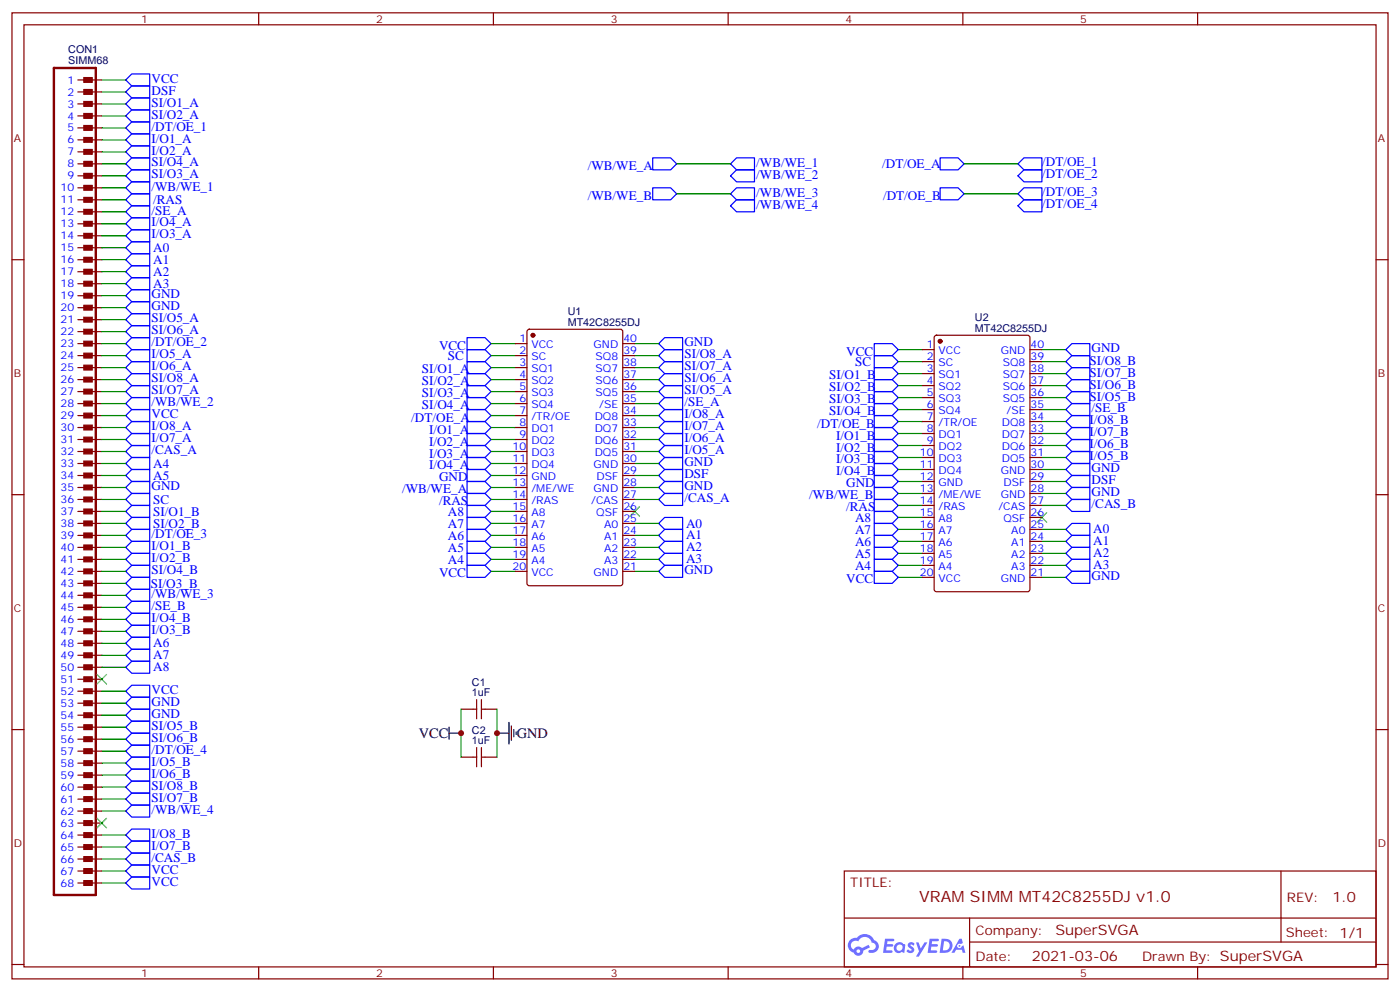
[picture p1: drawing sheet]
<svg xmlns="http://www.w3.org/2000/svg" width="412mm" height="292mm" viewBox="0 0 412 292" stroke-linecap="round" stroke-linejoin="round" font-family="sans-serif">
<g fill="none" stroke="#870000" stroke-width=".35">
<path d="M3.5 3.8h405.4v284.3h-405.4zM7.1 7.3h398.2v277.3h-398.2zM76.2 3.8v3.5M145.3 3.8v3.5M214.5 3.8v3.5M283.6 3.8v3.5M352.8 3.8v3.5M3.5 76.4h3.6M405.3 76.4h3.6M3.5 145.6h3.6M405.3 145.6h3.6M3.5 214.7h3.6"/>
<path d="M405.3 214.7h3.6M248.7 256.4h156.6v28.2h-156.6zM377.3 256.4v20.9M248.7 270.2h156.5M285.6 277.3h119.6M285.6 270.2v14.1M3.5 283.9h3.6M76.2 284.6v3.5M145.3 284.6v3.5M214.5 284.6v3.5M283.6 284.6v3.5M352.8 284.6v3.5"/>
<path d="M405.3 283.9h3.6"/>
</g>
<g fill="#5487ff">
<path d="M267.7 277.5a1.22 1.22 0 0 1 1.7 .3l-.4 .6a.47 .47 0 0 0-.3-.4 .47 .47 0 0 0-.5 .2l.1 .2a1.14 1.14 0 0 1 .8 1.7 1.14 1.14 0 0 1-1.9 0l-.2-.2 .5-.5 .7 .4a.29 .29 0 0 0 .3-.2 .29 .29 0 0 0-.2-.4 1.04 1.04 0 0 1-.6-1.7z"/>
<path d="M260.7 276.3h2.4l.3 .2-.2 .5h-1.8l-.1 .9h1.5l.3 .4-.3 .3h-1.6l-.2 1.1 1.7 .1 .2 .3-.2 .3h-2.6z"/>
<path d="M273.8 276.3h2.4l.3 .2-.1 .5h-1.8l-.2 .9h1.6l.3 .4-.4 .3h-1.6l-.1 1.1 1.7 .1 .2 .3-.2 .3h-2.6z"/>
<path d="M282.6 276.3h.7l.3 1.2-.6 .4a.69 .69 0 0 0-1 .2 .69 .69 0 0 0 .4 1 .69 .69 0 0 0 .9-.6l.5-.3 .6 2.2h-.8l-.2-.8h-1.8l-.5 .8h-.8z"/>
<path d="M269.8 277.4h.8l.6 1.8 1.1-1.8h.9l-2.6 4.2h-.8l.9-1.6z"/>
<path d="M277.4 276.3l-.6 4.1h1.3a2.11 2.11 0 0 0 2.5-2.1 2.11 2.11 0 0 0-2.5-2zM278.1 277a1.39 1.39 0 0 1 1.7 1.4 1.39 1.39 0 0 1-1.8 1.3h-.3z"/>
<path d="M263.7 277.9a1.54 1.54 0 0 0-.1 2.2 1.54 1.54 0 0 0 2.2 .1l.6 .2 .3-2.3-.2-.2h-.4a1.49 1.49 0 0 0-2.4 0zM264 278.9a.94 .94 0 0 1 1.8 0 .94 .94 0 0 1-1.8 0z"/>
<path d="M250.4 276.7a2.18 2.18 0 0 0 1.1 3.7 1.44 1.44 0 0 0 1.6 .9 1.44 1.44 0 0 0 1.2-1.5l2-1-.5-.7-1.9 .9a1.47 1.47 0 0 0-2.4 .5 1.39 1.39 0 0 1-.7-2 1.39 1.39 0 0 1 2-.4 2.12 2.12 0 0 1 2.2-1.3 2.12 2.12 0 0 1 1.9 1.7 1.14 1.14 0 0 1 1.1 1.4 1.14 1.14 0 0 1-1.7 .7 .43 .43 0 0 0-.5 .4 .43 .43 0 0 0 .4 .5 1.98 1.98 0 0 0 2.5-1.3 1.98 1.98 0 0 0-1.2-2.5 3.1 3.1 0 0 0-5.3-.7l-.9 .1zM252.3 280a.55 .55 0 0 1 1.1 0 .55 .55 0 0 1-1.1 0z"/>
<circle cx="282.6" cy="278.4" r=".26"/>
</g>
<g fill="none" stroke="#00f" stroke-width=".35">
<path d="M37 37.6l1.8-1.7h5.3v3.5h-5.3zM38.8 21.8h5.3v3.5h-5.3l-1.8-1.8zM38.8 25.3h5.3v3.5h-5.3l-1.8-1.7zM38.8 28.8h5.3v3.5h-5.3l-1.8-1.7zM38.8 32.3h5.3v3.6h-5.3l-1.8-1.8zM37 41.2l1.8-1.8h5.3v3.5h-5.3zM37 44.7l1.8-1.8h5.3v3.6h-5.3zM37 55.3l1.8-1.8h5.3v3.5h-5.3zM37 58.8l1.8-1.8h5.3v3.6h-5.3zM37 51.8l1.8-1.8h5.3v3.5h-5.3zM37 48.2l1.8-1.7h5.3v3.5h-5.3zM192.3 46.5h5.3l1.7 1.7-1.7 1.8h-5.3z"/>
<path d="M192.3 55.3h5.3l1.7 1.7-1.7 1.8h-5.3zM215.2 48.2l1.8-1.7h5.2v3.5h-5.2zM215.2 51.8l1.8-1.8h5.2v3.5h-5.2zM215.2 57l1.8-1.7h5.2v3.5h-5.2zM276.9 46.5h5.3l1.8 1.7-1.8 1.8h-5.3zM276.9 55.3h5.3l1.8 1.7-1.8 1.8h-5.3zM299.9 48.2l1.7-1.7h5.3v3.5h-5.3zM299.9 51.8l1.7-1.8h5.3v3.5h-5.3zM299.9 57l1.7-1.7h5.3v3.5h-5.3zM37 72.9l1.8-1.7h5.3v3.5h-5.3zM37 76.4l1.8-1.7h5.3v3.5h-5.3zM37 69.4l1.8-1.8h5.3v3.6h-5.3z"/>
<path d="M37 65.9l1.8-1.8h5.3v3.5h-5.3zM37 62.3l1.8-1.7h5.3v3.5h-5.3zM38.8 78.2h5.3v3.5h-5.3l-1.8-1.7zM215.2 60.6l1.8-1.8h5.2v3.5h-5.2zM299.9 60.6l1.7-1.8h5.3v3.5h-5.3zM37 90.6l1.8-1.8h5.3v3.5h-5.3zM37 87l1.8-1.7h5.3v3.5h-5.3zM37 83.5l1.8-1.8h5.3v3.6h-5.3zM37 94.1l1.8-1.8h5.3v3.5h-5.3zM38.8 95.8h5.3v3.6h-5.3l-1.8-1.8zM137.6 99.4h5.3l1.7 1.7-1.7 1.8h-5.3zM37 118.8l1.8-1.8h5.3v3.5h-5.3z"/>
<path d="M37 101.1l1.8-1.7h5.3v3.5h-5.3zM37 104.7l1.8-1.8h5.3v3.5h-5.3zM37 108.2l1.8-1.8h5.3v3.6h-5.3zM37 115.3l1.8-1.8h5.3v3.5h-5.3zM37 111.7l1.8-1.7h5.3v3.5h-5.3zM137.6 102.9h5.3l1.7 1.8-1.7 1.7h-5.3zM137.6 106.4h5.3l1.7 1.8-1.7 1.8h-5.3zM137.6 110h5.3l1.7 1.7-1.7 1.8h-5.3zM137.6 113.5h5.3l1.7 1.8-1.7 1.7h-5.3zM137.6 117h5.3l1.7 1.8-1.7 1.7h-5.3zM194 101.1l1.8-1.7h5.3v3.5h-5.3zM194 104.7l1.8-1.8h5.3v3.5h-5.3z"/>
<path d="M194 108.2l1.8-1.8h5.3v3.6h-5.3zM194 111.7l1.8-1.7h5.3v3.5h-5.3zM194 115.3l1.8-1.8h5.3v3.5h-5.3zM194 118.8l1.8-1.8h5.3v3.5h-5.3zM257.5 101.1h5.3l1.8 1.8-1.8 1.8h-5.3zM257.5 104.7h5.3l1.8 1.7-1.8 1.8h-5.3zM257.5 108.2h5.3l1.8 1.8-1.8 1.7h-5.3zM257.5 111.7h5.3l1.8 1.8-1.8 1.8h-5.3zM257.5 115.3h5.3l1.8 1.7-1.8 1.8h-5.3zM257.5 118.8h5.3l1.8 1.7-1.8 1.8h-5.3zM314 102.9l1.7-1.8h5.3v3.6h-5.3zM314 106.4l1.7-1.7h5.3v3.5h-5.3z"/>
<path d="M314 110l1.7-1.8h5.3v3.5h-5.3zM314 113.5l1.7-1.8h5.3v3.6h-5.3zM314 117l1.7-1.7h5.3v3.5h-5.3zM37 136.4l1.8-1.7h5.3v3.5h-5.3zM37 132.9l1.8-1.8h5.3v3.6h-5.3zM37 122.3l1.8-1.8h5.3v3.6h-5.3zM37 129.4l1.8-1.8h5.3v3.5h-5.3zM37 125.8l1.8-1.7h5.3v3.5h-5.3zM38.8 138.2h5.3v3.5h-5.3l-1.8-1.8zM137.6 138.2h5.3l1.7 1.7-1.7 1.8h-5.3zM137.6 124.1h5.3l1.7 1.7-1.7 1.8h-5.3zM137.6 127.6h5.3l1.7 1.8-1.7 1.7h-5.3z"/>
<path d="M137.6 120.5h5.3l1.7 1.8-1.7 1.8h-5.3zM137.6 131.1h5.3l1.7 1.8-1.7 1.8h-5.3zM137.6 134.7h5.3l1.7 1.7-1.7 1.8h-5.3zM194 136.4l1.8-1.7h5.3v3.5h-5.3zM194 122.3l1.8-1.8h5.3v3.6h-5.3zM194 125.8l1.8-1.7h5.3v3.5h-5.3zM194 129.4l1.8-1.8h5.3v3.5h-5.3zM194 132.9l1.8-1.8h5.3v3.6h-5.3zM195.8 138.2h5.3v3.5h-5.3l-1.8-1.8zM257.5 139.9h5.3l1.8 1.8-1.8 1.8h-5.3zM257.5 125.8h5.3l1.8 1.8-1.8 1.8h-5.3zM257.5 129.4h5.3l1.8 1.7-1.8 1.8h-5.3z"/>
<path d="M257.5 132.9h5.3l1.8 1.8-1.8 1.7h-5.3zM257.5 136.4h5.3l1.8 1.8-1.8 1.7h-5.3zM257.5 122.3h5.3l1.8 1.8-1.8 1.7h-5.3zM314 138.2l1.7-1.8h5.3v3.5h-5.3zM314 124.1l1.7-1.8h5.3v3.5h-5.3zM314 134.7l1.7-1.8h5.3v3.5h-5.3zM314 131.1l1.7-1.7h5.3v3.5h-5.3zM314 127.6l1.7-1.8h5.3v3.6h-5.3zM314 120.5l1.7-1.7h5.3v3.5h-5.3zM37 143.5l1.8-1.8h5.3v3.5h-5.3zM37 147l1.8-1.8h5.3v3.6h-5.3zM37 150.5l1.8-1.7h5.3v3.5h-5.3z"/>
<path d="M37 154.1l1.8-1.8h5.3v3.5h-5.3zM37 157.6l1.8-1.8h5.3v3.5h-5.3zM137.6 148.8h5.3l1.7 1.7-1.7 1.8h-5.3zM137.6 152.3h5.3l1.7 1.8-1.7 1.7h-5.3zM137.6 155.8h5.3l1.7 1.8-1.7 1.7h-5.3zM137.6 159.3h5.3l1.7 1.8-1.7 1.8h-5.3zM137.6 145.2h5.3l1.7 1.8-1.7 1.8h-5.3zM137.6 141.7h5.3l1.7 1.8-1.7 1.7h-5.3zM194 154.1l1.8-1.8h5.3v3.5h-5.3zM194 157.6l1.8-1.8h5.3v3.5h-5.3zM194 147l1.8-1.8h5.3v3.6h-5.3zM194 143.5l1.8-1.8h5.3v3.5h-5.3z"/>
<path d="M257.5 157.6h5.3l1.8 1.7-1.8 1.8h-5.3zM257.5 154.1h5.3l1.8 1.7-1.8 1.8h-5.3zM257.5 150.5h5.3l1.8 1.8-1.8 1.8h-5.3zM257.5 147h5.3l1.8 1.8-1.8 1.7h-5.3zM257.5 143.5h5.3l1.8 1.7-1.8 1.8h-5.3zM314 155.8l1.7-1.7h5.3v3.5h-5.3zM314 159.3l1.7-1.7h5.3v3.5h-5.3zM314 141.7l1.7-1.8h5.3v3.6h-5.3zM314 148.8l1.7-1.8h5.3v3.5h-5.3zM314 145.2l1.7-1.7h5.3v3.5h-5.3zM37 161.1l1.8-1.8h5.3v3.6h-5.3zM37 164.6l1.8-1.7h5.3v3.5h-5.3z"/>
<path d="M37 168.2l1.8-1.8h5.3v3.5h-5.3zM37 178.8l1.8-1.8h5.3v3.5h-5.3zM38.8 173.5h5.3v3.5h-5.3l-1.8-1.8zM38.8 169.9h5.3v3.6h-5.3l-1.8-1.8zM137.6 166.4h5.3l1.7 1.8-1.7 1.7h-5.3zM137.6 162.9h5.3l1.7 1.7-1.7 1.8h-5.3zM194 168.2l1.8-1.8h5.3v3.5h-5.3zM194 161.1l1.8-1.8h5.3v3.6h-5.3zM194 164.6l1.8-1.7h5.3v3.5h-5.3zM257.5 168.2h5.3l1.8 1.7-1.8 1.8h-5.3zM257.5 164.6h5.3l1.8 1.8-1.8 1.8h-5.3zM257.5 161.1h5.3l1.8 1.8-1.8 1.7h-5.3z"/>
<path d="M314 169.9l1.7-1.7h5.3v3.5h-5.3zM314 166.4l1.7-1.8h5.3v3.6h-5.3zM314 162.9l1.7-1.8h5.3v3.5h-5.3zM37 192.9l1.8-1.8h5.3v3.5h-5.3zM37 196.4l1.8-1.8h5.3v3.6h-5.3zM37 182.3l1.8-1.8h5.3v3.5h-5.3zM37 185.8l1.8-1.8h5.3v3.6h-5.3zM37 189.3l1.8-1.7h5.3v3.5h-5.3zM37 214l1.8-1.7h5.3v3.5h-5.3zM37 217.6l1.8-1.8h5.3v3.5h-5.3zM38.8 208.7h5.3v3.6h-5.3l-1.8-1.8zM38.8 201.7h5.3v3.5h-5.3l-1.8-1.8z"/>
<path d="M38.8 205.2h5.3v3.5h-5.3l-1.8-1.7zM37 228.1l1.8-1.7h5.3v3.5h-5.3zM37 224.6l1.8-1.8h5.3v3.6h-5.3zM37 221.1l1.8-1.8h5.3v3.5h-5.3zM37 235.2l1.8-1.8h5.3v3.6h-5.3zM37 231.7l1.8-1.8h5.3v3.5h-5.3zM38.8 237h5.3v3.5h-5.3l-1.8-1.8zM37 259.9l1.8-1.8h5.3v3.6h-5.3zM37 256.4l1.8-1.8h5.3v3.5h-5.3zM37 252.8l1.8-1.7h5.3v3.5h-5.3zM37 249.3l1.8-1.8h5.3v3.6h-5.3zM37 245.8l1.8-1.8h5.3v3.5h-5.3z"/>
</g>
<g fill="none" stroke="#008700" stroke-width=".35">
<path d="M30 23.5h7M30 27.1h7M30 30.6h7M30 34.1h7M30 37.6h7M30 41.2h7M30 44.7h7M30 48.2h7M30 51.8h7M30 55.3h7M30 58.8h7M199.3 48.2h15.9"/>
<path d="M199.3 57h15.9M284 48.2h15.9M284 57h15.9M30 72.9h7M30 76.4h7M30 80h7M30 65.9h7M30 69.4h7M30 62.3h7M30 87h7M30 90.6h7M30 83.5h7"/>
<path d="M30 94.1h7M30 97.6h7M30 101.1h7M30 104.7h7M30 108.2h7M30 111.7h7M30 115.3h7M30 118.8h7M144.6 101.1h7.1M144.6 104.7h7.1M144.6 108.2h7.1M144.6 111.7h7.1"/>
<path d="M144.6 115.3h7.1M144.6 118.8h7.1M187 101.1h7M187 104.7h7M187 108.2h7M187 111.7h7M187 115.3h7M187 118.8h7M264.6 102.9h7M264.6 106.4h7M264.6 110h7M264.6 113.5h7"/>
<path d="M264.6 117h7M306.9 102.9h7.1M306.9 106.4h7.1M306.9 110h7.1M306.9 113.5h7.1M306.9 117h7.1M30 136.4h7M30 139.9h7M30 132.9h7M30 122.3h7M30 125.8h7M30 129.4h7"/>
<path d="M144.6 136.4h7.1M144.6 139.9h7.1M144.6 132.9h7.1M144.6 122.3h7.1M144.6 125.8h7.1M144.6 129.4h7.1M187 136.4h7M187 139.9h7M187 132.9h7M187 122.3h7M187 125.8h7M187 129.4h7"/>
<path d="M264.6 138.2h7M264.6 120.5h7M264.6 127.6h7M264.6 131.1h7M264.6 134.7h7M264.6 124.1h7M306.9 138.2h7.1M306.9 120.5h7.1M306.9 127.6h7.1M306.9 131.1h7.1M306.9 134.7h7.1M306.9 124.1h7.1"/>
<path d="M30 143.5h7M30 147h7M30 154.1h7M30 157.6h7M30 150.5h7M144.6 143.5h7.1M144.6 147h7.1M144.6 154.1h7.1M144.6 157.6h7.1M144.6 150.5h7.1M187 143.5h7M187 147h7"/>
<path d="M187 154.1h7M187 157.6h7M264.6 141.7h7M264.6 152.3h7M264.6 155.8h7M264.6 159.3h7M264.6 148.8h7M264.6 145.2h7M306.9 141.7h7.1M306.9 155.8h7.1M306.9 159.3h7.1M306.9 148.8h7.1"/>
<path d="M306.9 145.2h7.1M30 168.2h7M30 161.1h7M30 164.6h7M30 171.7h7M30 175.2h7M30 178.8h7M144.6 168.2h7.1M144.6 161.1h7.1M144.6 164.6h7.1M187 168.2h7M187 161.1h7"/>
<path d="M187 164.6h7M264.6 169.9h7M264.6 162.9h7M264.6 166.4h7M306.9 169.9h7.1M306.9 162.9h7.1M306.9 166.4h7.1M30 182.3h7M30 185.8h7M30 192.9h7M30 196.4h7M30 189.3h7"/>
<path d="M30 210.5h7M30 203.4h7M30 207h7M30 214h7M30 217.6h7M135.8 208.7v14.1M146.4 208.7v14.1M30 221.1h7M30 224.6h7M30 228.1h7M30 231.7h7M30 235.2h7"/>
<path d="M30 238.7h7M30 256.4h7M30 259.9h7M30 245.8h7M30 249.3h7M30 252.8h7"/>
</g>
<path d="M15.9 20h12.3v243.4h-12.3z" fill="none" stroke="#870000" stroke-width=".71"/>
<g fill="#870000" stroke="#870000" stroke-width=".35">
<path d="M24.7 22.8h2.5v1.4h-2.5z"/>
<path d="M24.7 26.4h2.5v1.4h-2.5z"/>
<path d="M24.7 29.9h2.5v1.4h-2.5z"/>
<path d="M24.7 33.4h2.5v1.4h-2.5z"/>
<path d="M24.7 36.9h2.5v1.4h-2.5z"/>
<path d="M24.7 40.5h2.5v1.4h-2.5z"/>
<path d="M24.7 44h2.5v1.4h-2.5z"/>
<path d="M24.7 47.5h2.5v1.4h-2.5z"/>
<path d="M24.7 51h2.5v1.5h-2.5z"/>
<path d="M24.7 54.6h2.5v1.4h-2.5z"/>
<path d="M24.7 58.1h2.5v1.4h-2.5z"/>
<path d="M24.7 61.6h2.5v1.4h-2.5z"/>
<path d="M24.7 65.2h2.5v1.4h-2.5z"/>
<path d="M24.7 68.7h2.5v1.4h-2.5z"/>
<path d="M24.7 72.2h2.5v1.4h-2.5z"/>
<path d="M24.7 75.7h2.5v1.5h-2.5z"/>
<path d="M24.7 79.3h2.5v1.4h-2.5z"/>
<path d="M24.7 82.8h2.5v1.4h-2.5z"/>
<path d="M24.7 86.3h2.5v1.4h-2.5z"/>
<path d="M24.7 89.9h2.5v1.4h-2.5z"/>
<path d="M24.7 93.4h2.5v1.4h-2.5z"/>
<path d="M24.7 96.9h2.5v1.4h-2.5z"/>
<path d="M24.7 100.4h2.5v1.4h-2.5z"/>
<path d="M24.7 104h2.5v1.4h-2.5z"/>
<path d="M24.7 107.5h2.5v1.4h-2.5z"/>
<path d="M24.7 111h2.5v1.4h-2.5z"/>
<path d="M24.7 114.5h2.5v1.5h-2.5z"/>
<path d="M24.7 118.1h2.5v1.4h-2.5z"/>
<path d="M24.7 121.6h2.5v1.4h-2.5z"/>
<path d="M24.7 125.1h2.5v1.4h-2.5z"/>
<path d="M24.7 128.7h2.5v1.4h-2.5z"/>
<path d="M24.7 132.2h2.5v1.4h-2.5z"/>
<path d="M24.7 135.7h2.5v1.4h-2.5z"/>
<path d="M24.7 139.2h2.5v1.5h-2.5z"/>
<path d="M24.7 142.8h2.5v1.4h-2.5z"/>
<path d="M24.7 146.3h2.5v1.4h-2.5z"/>
<path d="M24.7 149.8h2.5v1.4h-2.5z"/>
<path d="M24.7 153.4h2.5v1.4h-2.5z"/>
<path d="M24.7 156.9h2.5v1.4h-2.5z"/>
<path d="M24.7 160.4h2.5v1.4h-2.5z"/>
<path d="M24.7 163.9h2.5v1.4h-2.5z"/>
<path d="M24.7 167.5h2.5v1.4h-2.5z"/>
<path d="M24.7 171h2.5v1.4h-2.5z"/>
<path d="M24.7 174.5h2.5v1.4h-2.5z"/>
<path d="M24.7 178h2.5v1.5h-2.5z"/>
<path d="M24.7 181.6h2.5v1.4h-2.5z"/>
<path d="M24.7 185.1h2.5v1.4h-2.5z"/>
<path d="M24.7 188.6h2.5v1.4h-2.5z"/>
<path d="M24.7 192.2h2.5v1.4h-2.5z"/>
<path d="M24.7 195.7h2.5v1.4h-2.5z"/>
<path d="M24.7 199.2h2.5v1.4h-2.5z"/>
<path d="M24.7 202.7h2.5v1.5h-2.5z"/>
<path d="M24.7 206.3h2.5v1.4h-2.5z"/>
<path d="M24.7 209.8h2.5v1.4h-2.5z"/>
<path d="M24.7 213.3h2.5v1.4h-2.5z"/>
<path d="M24.7 216.9h2.5v1.4h-2.5z"/>
<path d="M24.7 220.4h2.5v1.4h-2.5z"/>
<path d="M24.7 223.9h2.5v1.4h-2.5z"/>
<path d="M24.7 227.4h2.5v1.4h-2.5z"/>
<path d="M24.7 231h2.5v1.4h-2.5z"/>
<path d="M24.7 234.5h2.5v1.4h-2.5z"/>
<path d="M24.7 238h2.5v1.4h-2.5z"/>
<path d="M24.7 241.5h2.5v1.5h-2.5z"/>
<path d="M24.7 245.1h2.5v1.4h-2.5z"/>
<path d="M24.7 248.6h2.5v1.4h-2.5z"/>
<path d="M24.7 252.1h2.5v1.4h-2.5z"/>
<path d="M24.7 255.7h2.5v1.4h-2.5z"/>
<path d="M24.7 259.2h2.5v1.4h-2.5z"/>
<circle cx="157" cy="98.7" r=".53"/>
<circle cx="276.9" cy="100.4" r=".53"/>
</g>
<g fill="none" stroke="#870000" stroke-width=".35">
<path d="M22.9 23.5h7.1M22.9 27.1h7.1M22.9 30.6h7.1M22.9 34.1h7.1M22.9 37.6h7.1M22.9 41.2h7.1M22.9 44.7h7.1M22.9 48.2h7.1M22.9 51.8h7.1M22.9 55.3h7.1M22.9 58.8h7.1M22.9 62.3h7.1"/>
<path d="M22.9 65.9h7.1M22.9 69.4h7.1M22.9 72.9h7.1M22.9 76.4h7.1M22.9 80h7.1M22.9 83.5h7.1M22.9 87h7.1M22.9 90.6h7.1M22.9 94.1h7.1M22.9 97.6h7.1M155.5 97.1l.4-.2h26.8l.7 .4v74.4l-.4 .6-27.1 .1-.6-.5-.1-74.3zM275.4 98.9l.5-.2h26.8l.6 .4 .1 74.4-.5 .6-27 .1-.7-.5v-74.3z"/>
<path d="M22.9 101.1h7.1M22.9 104.7h7.1M22.9 108.2h7.1M22.9 111.7h7.1M22.9 115.3h7.1M22.9 118.8h7.1M151.7 101.1h3.5M151.7 104.7h3.5M151.7 108.2h3.5M151.7 111.7h3.5M151.7 115.3h3.5M151.7 118.8h3.5"/>
<path d="M183.4 101.1h3.6M183.4 104.7h3.6M183.4 108.2h3.6M183.4 111.7h3.6M183.4 115.3h3.6M183.4 118.8h3.6M271.6 102.9h3.6M271.6 106.4h3.6M271.6 110h3.6M271.6 113.5h3.6M271.6 117h3.6M303.4 102.9h3.5"/>
<path d="M303.4 106.4h3.5M303.4 110h3.5M303.4 113.5h3.5M303.4 117h3.5M22.9 122.3h7.1M22.9 125.8h7.1M22.9 129.4h7.1M22.9 132.9h7.1M22.9 136.4h7.1M22.9 139.9h7.1M151.7 122.3h3.5M151.7 125.8h3.5"/>
<path d="M151.7 129.4h3.5M151.7 132.9h3.5M151.7 136.4h3.5M151.7 139.9h3.5M183.4 122.3h3.6M183.4 125.8h3.6M183.4 129.4h3.6M183.4 132.9h3.6M183.4 136.4h3.6M183.4 139.9h3.6M271.6 120.5h3.6M271.6 124.1h3.6"/>
<path d="M271.6 127.6h3.6M271.6 131.1h3.6M271.6 134.7h3.6M271.6 138.2h3.6M303.4 120.5h3.5M303.4 124.1h3.5M303.4 127.6h3.5M303.4 131.1h3.5M303.4 134.7h3.5M303.4 138.2h3.5M22.9 143.5h7.1M22.9 147h7.1"/>
<path d="M22.9 150.5h7.1M22.9 154.1h7.1M22.9 157.6h7.1M151.7 143.5h3.5M151.7 147h3.5M151.7 150.5h3.5M151.7 154.1h3.5M151.7 157.6h3.5M183.4 143.5h3.6M183.4 147h3.6M183.4 150.5h3.6M183.4 154.1h3.6"/>
<path d="M183.4 157.6h3.6M271.6 141.7h3.6M271.6 145.2h3.6M271.6 148.8h3.6M271.6 152.3h3.6M271.6 155.8h3.6M271.6 159.3h3.6M303.4 141.7h3.5M303.4 145.2h3.5M303.4 148.8h3.5M303.4 152.3h3.5M303.4 155.8h3.5"/>
<path d="M303.4 159.3h3.5M22.9 161.1h7.1M22.9 164.6h7.1M22.9 168.2h7.1M22.9 171.7h7.1M22.9 175.2h7.1M22.9 178.8h7.1M151.7 161.1h3.5M151.7 164.6h3.5M151.7 168.2h3.5M183.4 161.1h3.6M183.4 164.6h3.6"/>
<path d="M183.4 168.2h3.6M271.6 162.9h3.6M271.6 166.4h3.6M271.6 169.9h3.6M303.4 162.9h3.5M303.4 166.4h3.5M303.4 169.9h3.5M22.9 182.3h7.1M22.9 185.8h7.1M22.9 189.3h7.1M22.9 192.9h7.1M22.9 196.4h7.1"/>
<path d="M22.9 199.9h7.1M22.9 203.4h7.1M22.9 207h7.1M22.9 210.5h7.1M22.9 214h7.1M22.9 217.6h7.1M135.8 208.7h4.6M140.4 205.9v5.7M141.8 205.9v5.7M141.8 208.7h4.6M22.9 221.1h7.1M22.9 224.6h7.1"/>
<path d="M22.9 228.1h7.1M22.9 231.7h7.1M22.9 235.2h7.1M22.9 238.7h7.1M135.8 222.8h4.6M140.4 220v5.7M141.8 220v5.7M141.8 222.8h4.6M22.9 242.3h7.1M22.9 245.8h7.1M22.9 249.3h7.1M22.9 252.8h7.1"/>
<path d="M22.9 256.4h7.1M22.9 259.9h7.1"/>
</g>
<path d="M185.6 149.1l2.8 2.8M188.4 149.1l-2.8 2.8M305.5 150.9l2.8 2.8M308.3 150.9l-2.8 2.8M28.6 198.5l2.8 2.8M31.4 198.5l-2.8 2.8M28.6 240.8l2.8 2.9M31.4 240.8l-2.8 2.9" fill="none" stroke="#3c3" stroke-width=".35"/>
<path d="M132.3 215.8h3.5M132.3 214v3.6M146.4 215.8h3.5M149.9 212.6v6.4M150.6 213.7v4.2M151.3 214.7v2.2M152 215.4v.7" fill="none" stroke="#000" stroke-width=".35"/>
<g fill="#c00">
<circle cx="146.4" cy="215.8" r=".88"/>
<circle cx="135.8" cy="215.8" r=".88"/>
</g>
<text font-size="4.6" fill="#800" x="270.8" y="265.4">VRAM SIMM MT42C8255DJ v1.0</text>
<g font-size="4.2">
<text x="123.4" y="217.2">VCC</text>
<text x="152.2" y="217.2">GND</text>
</g>
<g font-size="4.2" fill="#800">
<text x="392.5" y="265.6">1.0</text>
<text x="310.9" y="275.2">SuperSVGA</text>
<text x="304" y="283">2021-03-06</text>
</g>
<g font-size="3.9" fill="#00f">
<text x="44.6" y="24.4">VCC</text>
<text x="44.6" y="27.9">DSF</text>
<text x="44.6" y="31.4">SI/O1_A</text>
<text x="44.6" y="34.9">SI/O2_A</text>
<text x="44.6" y="38.5">/DT/OE_1</text>
<text x="44.6" y="42">I/O1_A</text>
<text x="44.6" y="45.5">I/O2_A</text>
<text x="44.6" y="52.5">SI/O3_A</text>
<text x="44.6" y="49">SI/O4_A</text>
<text x="173.1" y="50">/WB/WE_A</text>
<text x="222.8" y="49.1">/WB/WE_1</text>
<text x="222.8" y="52.6">/WB/WE_2</text>
<text x="259.9" y="49.5">/DT/OE_A</text>
<text x="307" y="48.9">/DT/OE_1</text>
<text x="307" y="52.5">/DT/OE_2</text>
<text x="44.6" y="56.1">/WB/WE_1</text>
<text x="173.1" y="58.8">/WB/WE_B</text>
<text x="222.8" y="57.9">/WB/WE_3</text>
<text x="260.1" y="58.8">/DT/OE_B</text>
<text x="307" y="57.7">/DT/OE_3</text>
<text x="44.6" y="63.2">/SE_A</text>
<text x="45.1" y="60">/RAS</text>
<text x="222.8" y="61.4">/WB/WE_4</text>
<text x="307" y="61.3">/DT/OE_4</text>
<text x="44.6" y="70.1">I/O3_A</text>
<text x="44.6" y="66.6">I/O4_A</text>
<text x="45.1" y="74.1">A0</text>
<text x="45.1" y="77.6">A1</text>
<text x="45.1" y="81.2">A2</text>
<text x="44.6" y="87.9">GND</text>
<text x="45.1" y="84.7">A3</text>
<text x="44.6" y="94.8">SI/O5_A</text>
<text x="44.6" y="91.4">GND</text>
<text x="44.6" y="102">/DT/OE_2</text>
<text x="44.6" y="98.4">SI/O6_A</text>
<text x="201.6" y="102">GND</text>
<text x="44.6" y="105.4">I/O5_A</text>
<text x="129.3" y="102.9">VCC</text>
<text x="131.9" y="106">SC</text>
<text x="201.6" y="105.4">SI/O8_A</text>
<text x="249.3" y="104.7">VCC</text>
<text x="251.9" y="107.7">SC</text>
<text x="320.9" y="107.3">SI/O8_B</text>
<text x="321.6" y="103.7">GND</text>
<text x="44.6" y="108.9">I/O6_A</text>
<text x="44.6" y="112.5">SI/O8_A</text>
<text x="124.3" y="109.9">SI/O1_A</text>
<text x="124.3" y="113.4">SI/O2_A</text>
<text x="201.6" y="108.9">SI/O7_A</text>
<text x="201.6" y="112.5">SI/O6_A</text>
<text x="244.2" y="111.6">SI/O1_B</text>
<text x="320.9" y="110.8">SI/O7_B</text>
<text x="44.6" y="116">SI/O7_A</text>
<text x="44.6" y="119.6">/WB/WE_2</text>
<text x="124.3" y="116.9">SI/O3_A</text>
<text x="201.6" y="116">SI/O5_A</text>
<text x="201.6" y="119.6">/SE_A</text>
<text x="244.2" y="115.2">SI/O2_B</text>
<text x="244.2" y="118.7">SI/O3_B</text>
<text x="320.9" y="114.4">SI/O6_B</text>
<text x="320.9" y="117.9">SI/O5_B</text>
<text x="44.6" y="123.1">VCC</text>
<text x="121.2" y="124.1">/DT/OE_A</text>
<text x="124.3" y="120.4">SI/O4_A</text>
<text x="201.6" y="123">I/O8_A</text>
<text x="240.7" y="125.8">/DT/OE_B</text>
<text x="244.2" y="122.2">SI/O4_B</text>
<text x="320.9" y="124.8">I/O8_B</text>
<text x="321.6" y="121.4">/SE_B</text>
<text x="44.6" y="130.1">I/O7_A</text>
<text x="44.6" y="126.6">I/O8_A</text>
<text x="126.4" y="127.6">I/O1_A</text>
<text x="126.4" y="131.1">I/O2_A</text>
<text x="201.6" y="126.6">I/O7_A</text>
<text x="201.6" y="130.1">I/O6_A</text>
<text x="246.3" y="129.4">I/O1_B</text>
<text x="320.9" y="131.9">I/O6_B</text>
<text x="320.9" y="128.4">I/O7_B</text>
<text x="44.6" y="133.7">/CAS_A</text>
<text x="45.1" y="137.6">A4</text>
<text x="126.4" y="134.7">I/O3_A</text>
<text x="201.6" y="137.2">GND</text>
<text x="201.6" y="133.6">I/O5_A</text>
<text x="246.3" y="132.9">I/O2_B</text>
<text x="246.3" y="136.4">I/O3_B</text>
<text x="320.9" y="135.4">I/O5_B</text>
<text x="45.1" y="141.1">A5</text>
<text x="126.4" y="138.2">I/O4_A</text>
<text x="129.3" y="141.7">GND</text>
<text x="201.6" y="140.8">DSF</text>
<text x="246.3" y="139.9">I/O4_B</text>
<text x="249.3" y="143.5">GND</text>
<text x="321.6" y="139">GND</text>
<text x="321.6" y="142.5">DSF</text>
<text x="44.6" y="144.3">GND</text>
<text x="45.1" y="148.2">SC</text>
<text x="118.4" y="145.2">/WB/WE_A</text>
<text x="129.3" y="148.8">/RAS</text>
<text x="201.6" y="144.3">GND</text>
<text x="201.6" y="147.8">/CAS_A</text>
<text x="238.4" y="147">/WB/WE_B</text>
<text x="321.6" y="146.1">GND</text>
<text x="321.6" y="149.6">/CAS_B</text>
<text x="45.1" y="151.7">SI/O1_B</text>
<text x="45.1" y="155.3">SI/O2_B</text>
<text x="131.9" y="151.8">A8</text>
<text x="131.9" y="155.3">A7</text>
<text x="202.1" y="155.3">A0</text>
<text x="249.3" y="150.5">/RAS</text>
<text x="251.9" y="153.6">A8</text>
<text x="44.6" y="158.4">/DT/OE_3</text>
<text x="44.6" y="161.9">I/O1_B</text>
<text x="131.9" y="158.9">A6</text>
<text x="202.1" y="158.8">A1</text>
<text x="251.9" y="160.6">A6</text>
<text x="251.9" y="157.1">A7</text>
<text x="322.1" y="157">A0</text>
<text x="322.1" y="160.5">A1</text>
<text x="44.6" y="165.5">I/O2_B</text>
<text x="131.9" y="162.4">A5</text>
<text x="131.9" y="165.9">A4</text>
<text x="202.1" y="165.8">A3</text>
<text x="202.1" y="162.3">A2</text>
<text x="251.9" y="167.7">A4</text>
<text x="251.9" y="164.2">A5</text>
<text x="322.1" y="167.6">A3</text>
<text x="322.1" y="164.1">A2</text>
<text x="44.5" y="173">SI/O3_B</text>
<text x="44.6" y="168.9">SI/O4_B</text>
<text x="129.3" y="169.9">VCC</text>
<text x="201.6" y="169">GND</text>
<text x="249.3" y="171.7">VCC</text>
<text x="321.6" y="170.8">GND</text>
<text x="44.6" y="179.6">/SE_B</text>
<text x="44.6" y="176.1">/WB/WE_3</text>
<text x="44.6" y="183">I/O4_B</text>
<text x="44.6" y="186.5">I/O3_B</text>
<text x="45.1" y="190.5">A6</text>
<text x="45.1" y="194.1">A7</text>
<text x="45.1" y="197.6">A8</text>
<text x="44.6" y="204.3">VCC</text>
<text x="44.6" y="207.8">GND</text>
<text x="44.6" y="211.3">GND</text>
<text x="44.6" y="214.9">SI/O5_B</text>
<text x="44.6" y="218.4">SI/O6_B</text>
<text x="44.6" y="221.9">/DT/OE_4</text>
<text x="44.6" y="225.4">I/O5_B</text>
<text x="44.6" y="232.4">SI/O8_B</text>
<text x="44.6" y="229">I/O6_B</text>
<text x="44.6" y="235.9">SI/O7_B</text>
<text x="44.6" y="239.6">/WB/WE_4</text>
<text x="44.6" y="250">I/O7_B</text>
<text x="44.6" y="246.5">I/O8_B</text>
<text x="44.6" y="253.6">/CAS_B</text>
<text x="44.6" y="257.2">VCC</text>
<text x="44.6" y="260.7">VCC</text>
</g>
<g font-size="3.9" fill="#800">
<text x="250.5" y="260.9">TITLE:</text>
<text x="379.1" y="265.6">REV:</text>
<text x="287.4" y="275.1">Company:</text>
<text x="378.7" y="275.8">Sheet: 1/1</text>
<text x="287.4" y="282.8">Date:</text>
<text x="336.4" y="282.9">Drawn By: SuperSVGA</text>
</g>
<g font-size="3.2" fill="#800">
<text x="41.6" y="6.8">1</text>
<text x="110.8" y="6.8">2</text>
<text x="179.9" y="6.8">3</text>
<text x="249.1" y="6.8">4</text>
<text x="318.2" y="6.8">5</text>
<text x="4.1" y="41.9">A</text>
<text x="405.9" y="41.9">A</text>
<text x="4.1" y="111">B</text>
<text x="405.9" y="111">B</text>
<text x="4.1" y="180.2">C</text>
<text x="405.9" y="180.2">C</text>
<text x="4.1" y="249.3">D</text>
<text x="405.9" y="249.3">D</text>
<text x="41.6" y="287.6">1</text>
<text x="110.8" y="287.6">2</text>
<text x="179.9" y="287.6">3</text>
<text x="249.1" y="287.6">4</text>
<text x="318.2" y="287.6">5</text>
</g>
<g font-size="3.2" fill="#000080">
<text x="20.1" y="15.7">CON1</text>
<text x="20.1" y="18.9">SIMM68</text>
<text x="167.2" y="95.8">MT42C8255DJ</text>
<text x="167.2" y="92.7">U1</text>
<text x="287.2" y="94.5">U2</text>
<text x="287.2" y="97.6">MT42C8255DJ</text>
<text x="139" y="201.8">C1</text>
<text x="139" y="204.9">1uF</text>
<text x="139" y="215.9">C2</text>
<text x="139" y="219">1uF</text>
</g>
<g font-size="3.2" fill="#00f">
<text x="19.9" y="24.6">1</text>
<text x="19.9" y="28.1">2</text>
<text x="19.9" y="31.6">3</text>
<text x="19.9" y="35.2">4</text>
<text x="19.9" y="38.7">5</text>
<text x="19.9" y="42.2">6</text>
<text x="19.9" y="45.8">7</text>
<text x="19.9" y="49.3">8</text>
<text x="19.9" y="52.8">9</text>
<text x="17.8" y="56.3">10</text>
<text x="17.8" y="59.9">11</text>
<text x="17.8" y="63.4">12</text>
<text x="17.8" y="66.9">13</text>
<text x="17.8" y="70.4">14</text>
<text x="17.8" y="74">15</text>
<text x="17.8" y="77.5">16</text>
<text x="17.8" y="81">17</text>
<text x="17.8" y="84.6">18</text>
<text x="17.8" y="88.1">19</text>
<text x="17.8" y="91.6">20</text>
<text x="17.8" y="95.1">21</text>
<text x="17.8" y="98.7">22</text>
<text x="153" y="100.8">1</text>
<text x="183.6" y="100.8">40</text>
<text x="17.8" y="102.2">23</text>
<text x="17.8" y="105.7">24</text>
<text x="153" y="104.3">2</text>
<text x="153" y="107.8">3</text>
<text x="156.5" y="102.6">VCC</text>
<text x="156.5" y="106.1">SC</text>
<text x="174.9" y="102.6">GND</text>
<text x="175.5" y="106.1">SQ8</text>
<text x="183.6" y="107.8">38</text>
<text x="183.6" y="104.3">39</text>
<text x="273" y="102.6">1</text>
<text x="273" y="106.1">2</text>
<text x="276.5" y="104.3">VCC</text>
<text x="276.5" y="107.8">SC</text>
<text x="294.8" y="104.3">GND</text>
<text x="295.4" y="107.8">SQ8</text>
<text x="303.6" y="106.1">39</text>
<text x="303.6" y="102.6">40</text>
<text x="17.8" y="109.3">25</text>
<text x="17.8" y="112.8">26</text>
<text x="153" y="111.4">4</text>
<text x="156.5" y="109.6">SQ1</text>
<text x="156.5" y="113.1">SQ2</text>
<text x="175.5" y="113.1">SQ6</text>
<text x="175.5" y="109.6">SQ7</text>
<text x="183.6" y="111.4">37</text>
<text x="273" y="109.6">3</text>
<text x="273" y="113.1">4</text>
<text x="276.5" y="111.4">SQ1</text>
<text x="295.4" y="111.4">SQ7</text>
<text x="303.6" y="113.1">37</text>
<text x="303.6" y="109.6">38</text>
<text x="17.8" y="116.3">27</text>
<text x="17.8" y="119.8">28</text>
<text x="153" y="114.9">5</text>
<text x="153" y="118.4">6</text>
<text x="156.5" y="116.7">SQ3</text>
<text x="175.5" y="116.7">SQ5</text>
<text x="183.6" y="118.4">35</text>
<text x="183.6" y="114.9">36</text>
<text x="273" y="116.7">5</text>
<text x="276.5" y="114.9">SQ2</text>
<text x="276.5" y="118.4">SQ3</text>
<text x="295.4" y="118.4">SQ5</text>
<text x="295.4" y="114.9">SQ6</text>
<text x="303.6" y="116.7">36</text>
<text x="17.8" y="123.4">29</text>
<text x="153" y="122">7</text>
<text x="153" y="125.5">8</text>
<text x="156.5" y="120.2">SQ4</text>
<text x="156.5" y="123.7">/TR/OE</text>
<text x="175.2" y="123.7">DQ8</text>
<text x="176.5" y="120.2">/SE</text>
<text x="183.6" y="125.5">33</text>
<text x="183.6" y="122">34</text>
<text x="273" y="120.2">6</text>
<text x="273" y="123.7">7</text>
<text x="276.5" y="122">SQ4</text>
<text x="276.5" y="125.5">/TR/OE</text>
<text x="295.1" y="125.5">DQ8</text>
<text x="296.5" y="122">/SE</text>
<text x="303.6" y="123.7">34</text>
<text x="303.6" y="120.2">35</text>
<text x="17.8" y="126.9">30</text>
<text x="17.8" y="130.4">31</text>
<text x="153" y="129">9</text>
<text x="156.5" y="127.2">DQ1</text>
<text x="156.5" y="130.8">DQ2</text>
<text x="175.2" y="130.8">DQ6</text>
<text x="175.2" y="127.2">DQ7</text>
<text x="183.6" y="129">32</text>
<text x="273" y="127.2">8</text>
<text x="273" y="130.8">9</text>
<text x="276.5" y="129">DQ1</text>
<text x="295.1" y="129">DQ7</text>
<text x="303.6" y="130.8">32</text>
<text x="303.6" y="127.2">33</text>
<text x="17.8" y="133.9">32</text>
<text x="17.8" y="137.5">33</text>
<text x="151" y="132.5">10</text>
<text x="151" y="136.1">11</text>
<text x="156.5" y="134.3">DQ3</text>
<text x="156.5" y="137.8">DQ4</text>
<text x="174.9" y="137.8">GND</text>
<text x="175.2" y="134.3">DQ5</text>
<text x="183.6" y="136.1">30</text>
<text x="183.6" y="132.5">31</text>
<text x="271" y="134.3">10</text>
<text x="271" y="137.8">11</text>
<text x="276.5" y="132.5">DQ2</text>
<text x="276.5" y="136.1">DQ3</text>
<text x="295.1" y="136.1">DQ5</text>
<text x="295.1" y="132.5">DQ6</text>
<text x="303.6" y="137.8">30</text>
<text x="303.6" y="134.3">31</text>
<text x="17.8" y="141">34</text>
<text x="151" y="139.6">12</text>
<text x="151" y="143.1">13</text>
<text x="156.5" y="141.4">GND</text>
<text x="175.7" y="141.4">DSF</text>
<text x="183.6" y="143.1">28</text>
<text x="183.6" y="139.6">29</text>
<text x="271" y="141.4">12</text>
<text x="276.5" y="139.6">DQ4</text>
<text x="276.5" y="143.1">GND</text>
<text x="294.8" y="139.6">GND</text>
<text x="295.6" y="143.1">DSF</text>
<text x="303.6" y="141.4">29</text>
<text x="17.8" y="144.5">35</text>
<text x="17.8" y="148.1">36</text>
<text x="151" y="146.6">14</text>
<text x="156.5" y="144.9">/ME/WE</text>
<text x="156.5" y="148.4">/RAS</text>
<text x="174.1" y="148.4">/CAS</text>
<text x="174.9" y="144.9">GND</text>
<text x="183.6" y="146.6">27</text>
<text x="271" y="144.9">13</text>
<text x="271" y="148.4">14</text>
<text x="276.5" y="146.6">/ME/WE</text>
<text x="294.8" y="146.6">GND</text>
<text x="303.6" y="148.4">27</text>
<text x="303.6" y="144.9">28</text>
<text x="17.8" y="151.6">37</text>
<text x="17.8" y="155.1">38</text>
<text x="151" y="150.2">15</text>
<text x="151" y="153.7">16</text>
<text x="156.5" y="151.9">A8</text>
<text x="156.5" y="155.5">A7</text>
<text x="175.6" y="151.9">QSF</text>
<text x="178" y="155.5">A0</text>
<text x="183.6" y="153.7">25</text>
<text x="183.6" y="150.2">26</text>
<text x="271" y="151.9">15</text>
<text x="271" y="155.5">16</text>
<text x="276.5" y="150.2">/RAS</text>
<text x="276.5" y="153.7">A8</text>
<text x="294.1" y="150.2">/CAS</text>
<text x="295.6" y="153.7">QSF</text>
<text x="303.6" y="155.5">25</text>
<text x="303.6" y="151.9">26</text>
<text x="17.8" y="158.6">39</text>
<text x="151" y="157.2">17</text>
<text x="151" y="160.8">18</text>
<text x="156.5" y="159">A6</text>
<text x="178" y="159">A1</text>
<text x="183.6" y="160.8">23</text>
<text x="183.6" y="157.2">24</text>
<text x="271" y="159">17</text>
<text x="276.5" y="157.2">A7</text>
<text x="276.5" y="160.8">A6</text>
<text x="297.9" y="160.8">A1</text>
<text x="297.9" y="157.2">A0</text>
<text x="303.6" y="159">24</text>
<text x="17.8" y="162.2">40</text>
<text x="17.8" y="165.7">41</text>
<text x="151" y="164.3">19</text>
<text x="151" y="167.8">20</text>
<text x="156.5" y="162.5">A5</text>
<text x="156.5" y="166.1">A4</text>
<text x="178" y="166.1">A3</text>
<text x="178" y="162.5">A2</text>
<text x="183.6" y="167.8">21</text>
<text x="183.6" y="164.3">22</text>
<text x="271" y="162.5">18</text>
<text x="271" y="166.1">19</text>
<text x="276.5" y="164.3">A5</text>
<text x="276.5" y="167.8">A4</text>
<text x="297.9" y="167.8">A3</text>
<text x="297.9" y="164.3">A2</text>
<text x="303.6" y="166.1">22</text>
<text x="303.6" y="162.5">23</text>
<text x="17.8" y="169.2">42</text>
<text x="17.8" y="172.8">43</text>
<text x="156.5" y="169.6">VCC</text>
<text x="174.9" y="169.6">GND</text>
<text x="271" y="169.6">20</text>
<text x="276.5" y="171.3">VCC</text>
<text x="294.8" y="171.3">GND</text>
<text x="303.6" y="169.6">21</text>
<text x="17.8" y="176.3">44</text>
<text x="17.8" y="179.8">45</text>
<text x="17.8" y="183.3">46</text>
<text x="17.8" y="186.9">47</text>
<text x="17.8" y="190.4">48</text>
<text x="17.8" y="193.9">49</text>
<text x="17.8" y="197.4">50</text>
<text x="17.8" y="201">51</text>
<text x="17.8" y="204.5">52</text>
<text x="17.8" y="208">53</text>
<text x="17.8" y="211.6">54</text>
<text x="17.8" y="215.1">55</text>
<text x="17.8" y="218.6">56</text>
<text x="17.8" y="222.1">57</text>
<text x="17.8" y="225.7">58</text>
<text x="17.8" y="229.2">59</text>
<text x="17.8" y="232.7">60</text>
<text x="17.8" y="236.3">61</text>
<text x="17.8" y="239.8">62</text>
<text x="17.8" y="243.3">63</text>
<text x="17.8" y="246.8">64</text>
<text x="17.8" y="250.4">65</text>
<text x="17.8" y="253.9">66</text>
<text x="17.8" y="257.4">67</text>
<text x="17.8" y="260.9">68</text>
</g>
</svg>
